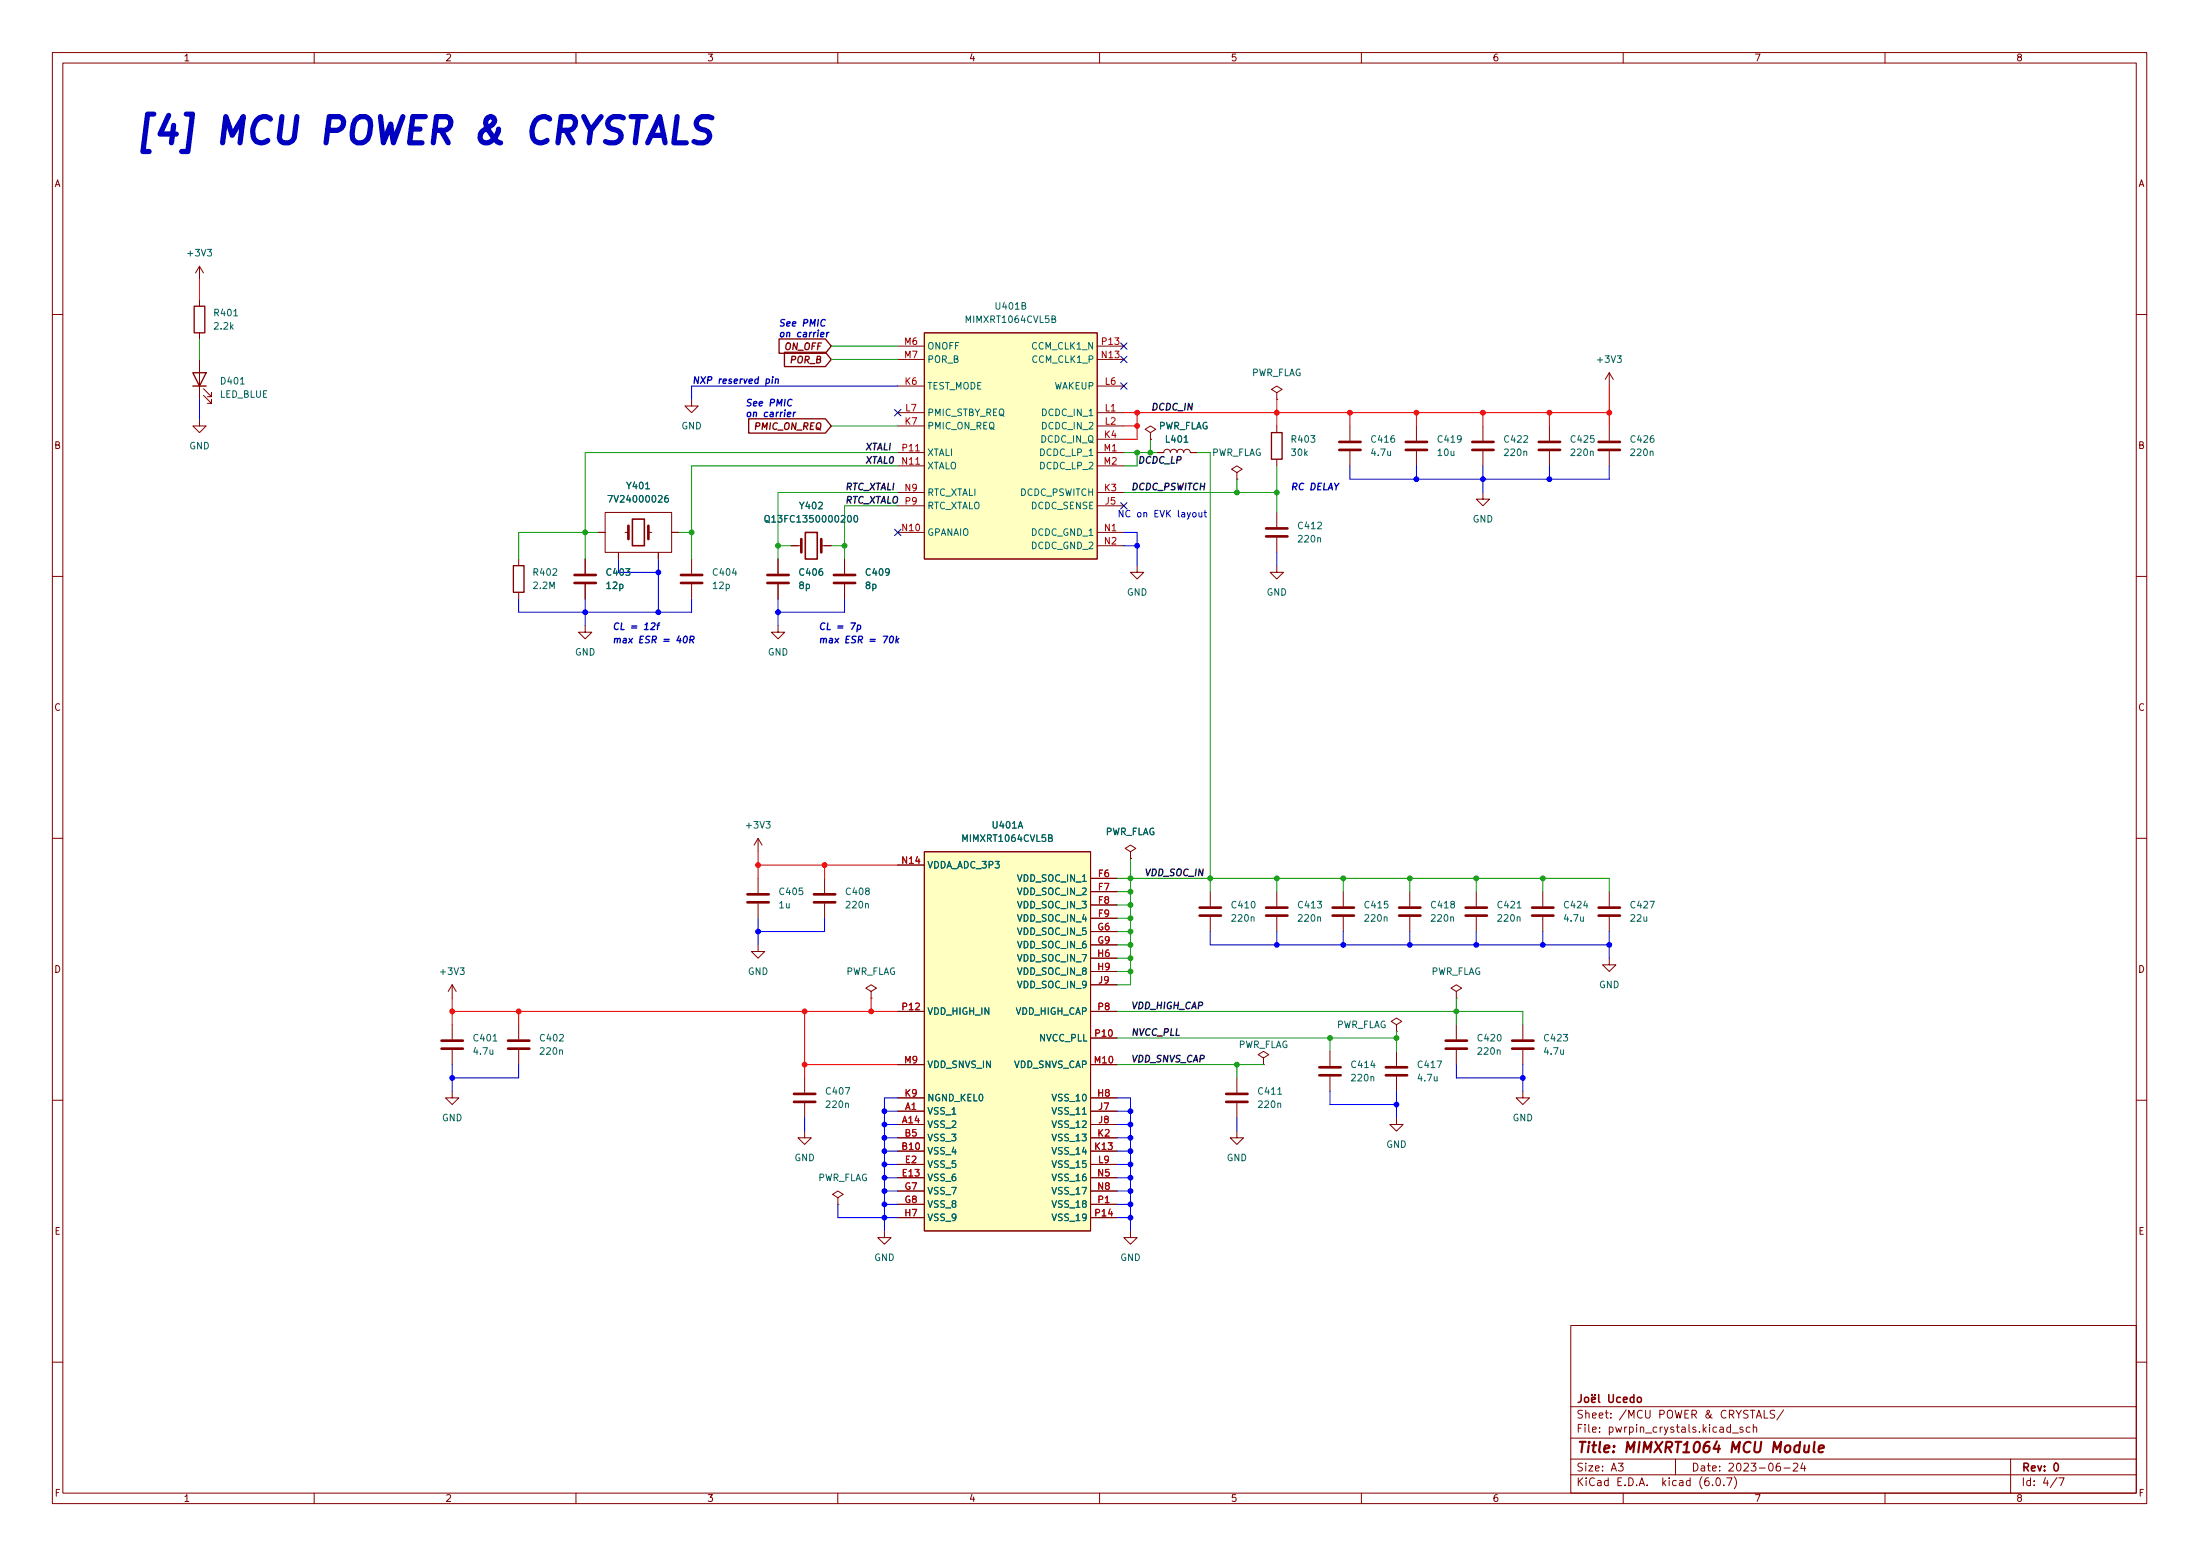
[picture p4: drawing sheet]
<svg xmlns="http://www.w3.org/2000/svg" width="420mm" height="297mm" viewBox="0 0 420 297" stroke-linecap="round" stroke-linejoin="round" font-family="sans-serif">
<g fill="none" stroke="#840000" stroke-width=".19">
<path d="M10 10h400v277h-400zM12 12h396v273h-396zM60 10v2M110 10v2M160 10v2M210 10v2M260 10v2M310 10v2M360 10v2M38.1 50.8l-.8 1.3M38.1 50.8v2.6M38.1 57.2v1.3"/>
<path d="M38.1 50.8l.8 1.3M10 60h2M38.1 63.5v1.3M38.1 68.6v7.6M38.9 75.5l1.5 1.5v-.8v.8h-.8M38.9 74.2l1.5 1.5v-.7v.7h-.8M132.1 76.2v1.3h1.2l-1.2 1.3-1.3-1.3h1.3M171.4 73.7h5.1M171.4 78.8h5.1M171.4 66.1h5.1M171.4 68.6h5.1M176.5 63.5h33v43.2h-33z"/>
<path d="M209.5 73.7h5.1M209.5 78.8h5.1M209.5 66.1h5.1M209.5 68.6h5.1M243.8 75l1.1-.7-1.1-.6-1 .6 1 .7v1.2M243.8 76.2h.1M307.3 71.2v2.5M307.3 71.2l-.7 1.2M307.3 71.2l.8 1.2M408 60h2M38.1 80v1.3h1.3l-1.3 1.3-1.3-1.3h1.3M115.6 97.8h12.7v7.6h-12.7z"/>
<path d="M171.4 86.4h5.1M171.4 96.6h5.1M171.4 94h5.1M171.4 81.3h5.1M171.4 88.9h5.1M209.5 86.4h5.1M209.5 96.6h5.1M209.5 94h5.1M209.5 83.9h5.1M209.5 81.3h5.1M209.5 88.9h5.1M219.7 82.6l1-.6-1-.7-1 .7 1 .6v1.3"/>
<path d="M219.7 83.9h.1M221 86.4h1.2a.64 .64 0 0 1 .7-.6 .64 .64 0 0 1 .6 .6 .64 .64 0 0 1 .7-.6 .64 .64 0 0 1 .6 .6 .64 .64 0 0 1 .6-.6 .64 .64 0 0 1 .7 .6 .64 .64 0 0 1 .6-.6 .64 .64 0 0 1 .6 .6h1.3M236.2 90.2l1-.6-1-.7-1 .7 1 .6v1.3M236.2 91.5h.1M243.8 81.3v1.3M243.8 87.7v1.2M243.8 97.8v2.8M257.8 81.3v2.8M257.8 86.1v2.8M270.5 81.3v2.8M270.5 86.1v2.8M283.2 94v1.3h1.3l-1.3 1.3-1.3-1.3h1.3"/>
<path d="M283.2 81.3v2.8M283.2 86.1v2.8M295.9 81.3v2.8M295.9 86.1v2.8M307.3 81.3v2.8M307.3 86.1v2.8M10 110h2M99.1 106.7v1.3M99.1 113.1v1.2M111.8 119.4v1.3h1.2l-1.2 1.3-1.3-1.3h1.3M111.8 106.7v2.8M111.8 111.5v2.8"/>
<path d="M114.3 101.6h1.3M118.1 105.4v1.3M119.4 101.6h.6M123.8 101.6h.7M125.7 105.4v1.3M128.3 101.6h1.2M132.1 106.7v2.8M132.1 111.5v2.8M148.6 119.4v1.3h1.3l-1.3 1.3-1.3-1.3h1.3M148.6 106.7v2.8M148.6 111.5v2.8M151.1 104.2h1.9"/>
<path d="M156.8 104.2h1.9M161.3 106.7v2.8M161.3 111.5v2.8M171.4 101.6h5.1M209.5 104.2h5.1M209.5 101.6h5.1M217.2 108v1.3h1.2l-1.2 1.2-1.3-1.2h1.3M243.8 108v1.3h1.3l-1.3 1.2-1.2-1.2h1.2M243.8 102.7v2.7M408 110h2M10 160h2M144.8 160.1l-.8 1.2"/>
<path d="M144.8 160.1v2.5M144.8 167.7v2.8M144.8 172.5v2.8M144.8 160.1l.7 1.2M157.5 167.7v2.8M157.5 172.5v2.8M171.4 165.1h5.1M176.5 162.6h31.8v72.4h-31.8zM208.3 167.7h5.1M208.3 170.2h5.1M208.3 172.8h5.1M208.3 175.3h5.1"/>
<path d="M208.3 177.8h5.1M215.9 162.6l1-.6-1-.7-1 .7 1 .6v1.3M215.9 163.9h.1M231.1 170.2v2.8M231.1 175v2.8M243.8 170.2v2.8M243.8 175v2.8M256.5 170.2v2.8M256.5 175v2.8M269.2 170.2v2.8M269.2 175v2.8M281.9 170.2v2.8"/>
<path d="M281.9 175v2.8M294.6 170.2v2.8M294.6 175v2.8M307.3 170.2v2.8M307.3 175v2.8M408 160h2M86.4 188v2.5M86.4 195.6v2.8M86.4 188l-.8 1.3M86.4 188l.7 1.3M99.1 195.6v2.8M144.8 180.4v1.2h1.2l-1.2 1.3-1.3-1.3h1.3"/>
<path d="M166.4 189.3l1-.7-1-.6-1 .6 1 .7v1.2M166.4 190.5h.1M171.4 193.1h5.1M208.3 180.4h5.1M208.3 182.9h5.1M208.3 185.5h5.1M208.3 188h5.1M208.3 198.2h5.1M208.3 193.1h5.1M266.7 195.6l1-.6-1-.7-1 .7 1 .6v1.3M266.7 196.9h.1M278.1 189.3l1-.7-1-.6-1 .6 1 .7v1.2"/>
<path d="M278.1 190.5h.1M278.1 195.6v2.8M290.8 195.6v2.8M307.3 182.9v1.3h1.3l-1.3 1.3-1.2-1.3h1.2M10 210h2M86.4 208.3v1.3h1.2l-1.2 1.3-1.3-1.3h1.3M86.4 200.4v2.8M99.1 200.4v2.8M153.7 215.9v1.3h1.2l-1.2 1.3-1.3-1.3h1.3M153.7 205.8v2.8M153.7 210.6v2.8M171.4 212.1h5.1"/>
<path d="M171.4 214.7h5.1M171.4 219.7h5.1M171.4 217.2h5.1M171.4 209.6h5.1M171.4 203.2h5.1M208.3 212.1h5.1M208.3 214.7h5.1M208.3 219.7h5.1M208.3 217.2h5.1M208.3 209.6h5.1M208.3 203.2h5.1M236.2 215.9v1.3h1.3l-1.3 1.3-1.3-1.3h1.3"/>
<path d="M236.2 205.8v2.8M236.2 210.6v2.8M241.3 202l1-.7-1-.6-1 .6 1 .7v1.2M241.3 203.2h.1M254 200.7v2.8M254 205.5v2.8M266.7 213.4v1.3h1.3l-1.3 1.2-1.3-1.2h1.3M266.7 200.7v2.8M266.7 205.5v2.8M278.1 200.4v2.8M290.8 208.3v1.3h1.3l-1.3 1.3-1.2-1.3h1.2M290.8 200.4v2.8"/>
<path d="M408 210h2M160 228.6l1-.6-1-.6-1 .6 1 .6v1.3M160 229.9h.1M168.9 235v1.3h1.3l-1.3 1.2-1.3-1.2h1.3M171.4 224.8h5.1M171.4 222.3h5.1M171.4 227.4h5.1M171.4 229.9h5.1M171.4 232.4h5.1M208.3 224.8h5.1M208.3 222.3h5.1M208.3 227.4h5.1"/>
<path d="M208.3 229.9h5.1M208.3 232.4h5.1M215.9 235v1.3h1.3l-1.3 1.2-1.3-1.2h1.3M300 253h108v32h-108zM10 260h2M300 278.5h108M300 274.5h108M300 268.5h108M309.1 279.3h.9l-.5 .6 .4 .1v.7l-.2 .1-.6-.1M320 278.5v3M330.5 272.5l-.4-.1-.3 .3 .1 .6h.6M330.5 271.9v1.5"/>
<path d="M330.9 273.6h1.1M332.9 272.5l-.4-.1-.2 .2 .1 .2 .5 .2v.3h-.6M334.2 272.5l-.4-.1-.3 .3 .1 .6h.6M334.9 272.6l.2-.2 .3 .1 .1 .9M334.9 271.9v1.5M335.4 270.7l.5-1.5 .5 1.5M336.9 269.2v1.5h.7M338.9 269.3l-.5-.1-.3 .3 .1 .4 .7 .2v.5l-.3 .1-.5-.1M339.9 279.3a.6 .6 0 0 0-.7 .7v.5l.2 .2 .4 .1 .2-.1 .1-.5-.2-.2-.4-.1-.3 .3M340.6 269.1l-1.2 2M342.5 279.5l.6-.2 .2 .2 .1 .2-1 1.1h1M344.3 279.2l-.4 1.1h1"/>
<path d="M344.6 279.8v1M384 278.5v6.5M408 260h2M60 285v2M110 285v2M160 285v2M210 285v2M260 285v2M300 281.5h108M310 285v2M327.1 283.5v.1M327.9 282.2l.2-.1a.8 .8 0 0 1 .5 .8 .8 .8 0 0 1-.5 .7 1 1 0 0 1-.2-1.4z"/>
<path d="M329.2 283.5v.1M329.8 282.1h1l-.7 1.5M331.2 281.9a1.72 1.72 0 0 1 0 2.3M340.7 280.2h1.2M360 285v2M392.9 282l-1.3 2M393.2 282.1h1l-.6 1.5"/>
</g>
<g fill="none" stroke="#840000" stroke-width=".3">
<path d="M120.8 99.1h2.3v5.1h-2.3zM153.8 101.6h2.3v5.1h-2.3zM302 266.2v1.1a.48 .48 0 0 1-.6 .4M302.8 266.8l.3-.1 .3 .3v.4l-.3 .3-.3-.1-.2-.2zM304 267.2l.7-.1-.1-.3-.4-.1-.2 .2v.7h.6M304 266.2v.2M304.6 266.2v.2M305.3 266.2v1.3l.2 .2M307.3 266.2v1.2l.2 .3h.3l.3-.3v-1.2M309.5 266.8l-.5-.1-.2 .3 .1 .6h.6M310 267.2l.8-.1-.1-.3-.4-.1-.3 .2 .1 .7h.6M312 266.8l-.4-.1-.3 .3 .2 .6h.5"/>
<path d="M312 266.2v1.5M312.8 266.8l.4-.1 .3 .3v.4l-.3 .3-.4-.1-.1-.2zM392.4 279.5l.2-.2a.8 .8 0 0 1 .5 .8 .8 .8 0 0 1-.5 .7l-.2-.1-.1-.5z"/>
</g>
<path d="M344.7 275.9l-.1 1.2a.57 .57 0 0 0 .8 0M345.5 275.9l-.1 1.3M346.6 275.2l-.3 1.8 .3 .2M347.3 276.6l1-.2v-.4l-.6-.1-.3 .3v.9h.7" fill="none" stroke="#840000" stroke-width=".4"/>
<path d="M37.1 58.5h2v5h-2zM36.8 71.2h2.6l-1.3 2.5zM36.8 73.7h2.6M143 80h14.6l1.1 1.3-1.1 1.4h-14.6zM148.8 64.7h8.8l1.1 1.4-1.1 1.3h-8.8zM149.8 67.3h7.8l1.1 1.3-1.1 1.4h-7.8zM242.8 82.6h2.1v5.1h-2.1zM98 108h2.1v5.1h-2.1z" fill="none" stroke="#840000" stroke-width=".25"/>
<g fill="none" stroke="#840000" stroke-width=".51">
<path d="M255.8 85.9h4M255.8 84.4h4M268.5 85.9h4M268.5 84.4h4M281.2 85.9h4M281.2 84.4h4M293.9 85.9h4M293.9 84.4h4M305.3 85.9h4.1M305.3 84.4h4.1M109.7 111.3h4.1M109.7 109.8h4.1"/>
<path d="M120 100.4v2.5M123.8 100.4v2.5M130 111.3h4.1M130 109.8h4.1M146.6 111.3h4M146.6 109.8h4M153 102.9v2.5M156.8 102.9v2.5M159.3 111.3h4M159.3 109.8h4M241.8 102.4h4.1M241.8 100.9h4.1"/>
<path d="M142.7 172.2h4.1M142.7 170.7h4.1M155.4 172.2h4.1M155.4 170.7h4.1M229.1 174.8h4.1M229.1 173.3h4.1M241.8 174.8h4.1M241.8 173.3h4.1M254.5 174.8h4.1M254.5 173.3h4.1M267.2 174.8h4.1M267.2 173.3h4.1"/>
<path d="M279.9 174.8h4.1M279.9 173.3h4.1M292.6 174.8h4.1M292.6 173.3h4.1M305.3 174.8h4.1M305.3 173.3h4.1M84.3 198.7h4.1M97 198.7h4.1M276.1 198.7h4.1M288.8 198.7h4.1M84.3 200.2h4.1M97 200.2h4.1"/>
<path d="M151.6 210.3h4.1M151.6 208.8h4.1M234.2 210.3h4.1M234.2 208.8h4.1M252 205.3h4M252 203.7h4M264.7 205.3h4M264.7 203.7h4M276.1 200.2h4.1M288.8 200.2h4.1"/>
</g>
<path d="M116.1 94.6h.9l-.6 1.3M127.5 94.6l-.3 .1a.86 .86 0 0 0 0 1.2l.4-.2 .1-.4-.3-.2h-.3l-.2 .2M146.1 98.6l.3-.2a.43 .43 0 0 1 .5 .4v.4a.42 .42 0 0 1-.4 .5 .42 .42 0 0 1-.4-.5zM146.3 99.4l.7 .4M163.2 98.5l.2-.1a.68 .68 0 0 1 .4 .6 .68 .68 0 0 1-.4 .7l-.3-.5z" fill="none" stroke="#006464" stroke-width=".19"/>
<g fill="#ffffc2" stroke="#ffffc2" stroke-width=".19">
<path d="M176.5 162.6h31.8v72.4h-31.8z"/>
<path d="M176.5 63.5h33v43.2h-33z"/>
</g>
<g fill="none" stroke="#0000c2" stroke-width=".25">
<path d="M147.5 72.3l-.1 .9M147.6 71.9v.1M148.1 72.5l.2-.2 .3 .1v.8M148.1 72.3l-.1 .9M151.3 76.3a.61 .61 0 0 0-.9 .4 .61 .61 0 0 0 .5 .8l.2-.1M151.6 78.7l-.1 .8M152 78.7l-.4 .2M157.6 61.1a.61 .61 0 0 0-.8 .4 .61 .61 0 0 0 .4 .8l.3-.2M157.9 63.5l-.1 .8M158.3 63.5l-.4 .2M124.4 119l.5-.1 .2 .4-.9 .9h.8M125.5 119.3h.4"/>
<path d="M126 118.9l-.3 .2-.2 1.1M162.5 118.9h.9l-.7 1.3M163.8 119.4l.4-.1 .2 .3-.2 .5h-.5M163.8 119.3l-.2 1.3M130.7 121.6l.3-.1a.75 .75 0 0 1-.3 1.2l-.2-.5zM131.8 122.1h.6l.1-.5-.6-.1-.2 1.2M132.1 122.1l.3 .6M170.1 121.6l.3-.1a.75 .75 0 0 1-.3 1.2l-.2-.5zM171.2 121.5l-.1 1.2M171.3 122.2l.3 .5M171.7 121.9l-.6 .5"/>
</g>
<path d="M129.3 22.3l-.6 5h2.4M136 22.5a2.12 2.12 0 0 0-2.7 .2 1.11 1.11 0 0 0 .5 1.9l.9 .3a1.22 1.22 0 0 1 .9 1.3 1.22 1.22 0 0 1-1.2 1.1h-1.2l-.7-.3" fill="none" stroke="#0000c2" stroke-width="1"/>
<path d="M227.9 97.9l.3-.1 .2 .3v.3l-.2 .3-.3-.1-.1-.2zM229 97.8v.8l.3 .1 .2-.1M229.5 97.8v.9M229.9 97.8h.5M230.1 97.4v1.1l.3 .2" fill="none" stroke="#0000c2" stroke-width=".19"/>
<g fill="none" stroke="#00f" stroke-width=".19">
<path d="M38.1 76.2v3.8M171.4 73.7h-39.3v2.5M257.8 88.9v2.6h49.5v-2.6M270.5 88.9v2.6M283.2 88.9v5.1M295.9 88.9v2.6M99.1 114.3v2.6h33v-2.6M111.8 114.3v5.1M118.1 106.7v2.6h7.6M125.7 106.7v10.2M148.6 114.3v5.1M161.3 114.3v2.6h-12.7"/>
<path d="M214.6 101.6h2.6v6.4M214.6 104.2h2.6M243.8 105.4v2.6M144.8 175.3v5.1M157.5 175.3v2.5h-12.7M231.1 177.8v2.6h76.2M243.8 177.8v2.6M256.5 177.8v2.6M269.2 177.8v2.6M281.9 177.8v2.6M294.6 177.8v2.6M307.3 177.8v5.1"/>
<path d="M86.4 203.2v5.1M99.1 203.2v2.6h-12.7M153.7 213.4v2.5M168.9 219.7h2.5M168.9 212.1h2.5M168.9 214.7h2.5M168.9 217.2h2.5M171.4 209.6h-2.5v25.4M213.4 209.6h2.5v25.4M213.4 219.7h2.5M213.4 212.1h2.5M213.4 214.7h2.5"/>
<path d="M213.4 217.2h2.5M236.2 213.4v2.5M254 208.3v2.6h12.7M266.7 208.3v5.1M278.1 203.2v2.6h12.7M290.8 203.2v5.1M160 229.9v2.5h11.4M168.9 222.3h2.5M168.9 224.8h2.5M168.9 229.9h2.5M168.9 227.4h2.5M213.4 222.3h2.5"/>
<path d="M213.4 224.8h2.5M213.4 229.9h2.5M213.4 227.4h2.5M213.4 232.4h2.5"/>
</g>
<g fill="none" stroke="#f00" stroke-width=".19">
<path d="M38.1 53.4v3.8M214.6 78.8h92.7M217.2 78.8v5.1h-2.6M243.8 76.2v5.1M257.8 78.8v2.5M270.5 78.8v2.5M283.2 78.8v2.5M295.9 78.8v2.5M307.3 73.7v7.6M214.6 81.3h2.6M144.8 165.1h26.6M144.8 162.6v5.1"/>
<path d="M157.5 165.1v2.6M86.4 193.1h85M86.4 190.5v5.1M99.1 193.1v2.5M153.7 193.1v12.7M166.4 190.5v2.6M153.7 203.2h17.7"/>
</g>
<g fill="none" stroke="#009600" stroke-width=".19">
<path d="M38.1 64.8v3.8M158.7 68.6h12.7M158.7 66.1h12.7M158.7 81.3h12.7M171.4 88.9h-39.3v17.8M171.4 94h-22.8v12.7M171.4 86.4h-59.6v20.3M171.4 96.6h-10.1v10.1M214.6 94h29.2M214.6 86.4h6.4M217.2 86.4v2.5h-2.6M219.7 83.9v2.5"/>
<path d="M228.6 86.4h2.5v83.8M236.2 91.5v2.5M243.8 88.9v8.9M114.3 101.6h-15.2v5.1M129.5 101.6h2.6M148.6 104.2h2.5M158.7 104.2h2.6M213.4 167.7h93.9v2.5M213.4 175.3h2.5M213.4 172.8h2.5M213.4 177.8h2.5M213.4 170.2h2.5"/>
<path d="M215.9 163.9v24.1h-2.5M243.8 167.7v2.5M256.5 167.7v2.5M269.2 167.7v2.5M281.9 167.7v2.5M294.6 167.7v2.5M213.4 198.2h53.3M213.4 185.5h2.5M213.4 180.4h2.5M213.4 182.9h2.5M213.4 193.1h77.4v2.5M254 198.2v2.5"/>
<path d="M266.7 196.9v3.8M278.1 190.5v5.1M213.4 203.2h27.9M236.2 203.2v2.6"/>
</g>
<path d="M170.8 78.2l1.3 1.2M172.1 78.2l-1.3 1.2M214 65.5l1.2 1.2M214 73.1l1.2 1.2M214 68l1.2 1.2M215.2 65.5l-1.2 1.2M215.2 73.1l-1.2 1.2M215.2 68l-1.2 1.2M214 95.9l1.2 1.3M215.2 95.9l-1.2 1.3M170.8 101l1.3 1.2M172.1 101l-1.3 1.2" fill="none" stroke="#000084" stroke-width=".19"/>
<g fill="#009600" stroke="#009600" stroke-width=".19">
<circle cx="132.1" cy="101.6" r=".46"/>
<circle cx="161.3" cy="104.2" r=".46"/>
<circle cx="148.6" cy="104.2" r=".46"/>
<circle cx="111.8" cy="101.6" r=".46"/>
<circle cx="266.7" cy="198.2" r=".46"/>
<circle cx="254" cy="198.2" r=".46"/>
<circle cx="236.2" cy="203.2" r=".46"/>
<circle cx="215.9" cy="182.9" r=".46"/>
<circle cx="215.9" cy="180.4" r=".46"/>
<circle cx="215.9" cy="185.5" r=".46"/>
<circle cx="217.2" cy="86.4" r=".46"/>
<circle cx="243.8" cy="94" r=".46"/>
<circle cx="269.2" cy="167.7" r=".46"/>
<circle cx="294.6" cy="167.7" r=".46"/>
<circle cx="281.9" cy="167.7" r=".46"/>
<circle cx="278.1" cy="193.1" r=".46"/>
<circle cx="215.9" cy="175.3" r=".46"/>
<circle cx="215.9" cy="177.8" r=".46"/>
<circle cx="215.9" cy="172.8" r=".46"/>
<circle cx="243.8" cy="167.7" r=".46"/>
<circle cx="231.1" cy="167.7" r=".46"/>
<circle cx="256.5" cy="167.7" r=".46"/>
<circle cx="215.9" cy="167.7" r=".46"/>
<circle cx="215.9" cy="170.2" r=".46"/>
<circle cx="219.7" cy="86.4" r=".46"/>
<circle cx="236.2" cy="94" r=".46"/>
</g>
<g fill="#00f" stroke="#00f" stroke-width=".19">
<circle cx="168.9" cy="222.3" r=".46"/>
<circle cx="168.9" cy="219.7" r=".46"/>
<circle cx="168.9" cy="227.4" r=".46"/>
<circle cx="168.9" cy="232.4" r=".46"/>
<circle cx="168.9" cy="229.9" r=".46"/>
<circle cx="168.9" cy="224.8" r=".46"/>
<circle cx="168.9" cy="217.2" r=".46"/>
<circle cx="168.9" cy="214.7" r=".46"/>
<circle cx="86.4" cy="205.8" r=".46"/>
<circle cx="168.9" cy="212.1" r=".46"/>
<circle cx="144.8" cy="177.8" r=".46"/>
<circle cx="148.6" cy="116.9" r=".46"/>
<circle cx="111.8" cy="116.9" r=".46"/>
<circle cx="125.7" cy="109.3" r=".46"/>
<circle cx="125.7" cy="116.9" r=".46"/>
<circle cx="256.5" cy="180.4" r=".46"/>
<circle cx="290.8" cy="205.8" r=".46"/>
<circle cx="266.7" cy="210.9" r=".46"/>
<circle cx="270.5" cy="91.5" r=".46"/>
<circle cx="283.2" cy="91.5" r=".46"/>
<circle cx="295.9" cy="91.5" r=".46"/>
<circle cx="215.9" cy="219.7" r=".46"/>
<circle cx="215.9" cy="217.2" r=".46"/>
<circle cx="215.9" cy="222.3" r=".46"/>
<circle cx="215.9" cy="227.4" r=".46"/>
<circle cx="215.9" cy="224.8" r=".46"/>
<circle cx="215.9" cy="212.1" r=".46"/>
<circle cx="215.9" cy="214.7" r=".46"/>
<circle cx="215.9" cy="229.9" r=".46"/>
<circle cx="215.9" cy="232.4" r=".46"/>
<circle cx="217.2" cy="104.2" r=".46"/>
<circle cx="281.9" cy="180.4" r=".46"/>
<circle cx="269.2" cy="180.4" r=".46"/>
<circle cx="294.6" cy="180.4" r=".46"/>
<circle cx="307.3" cy="180.4" r=".46"/>
<circle cx="243.8" cy="180.4" r=".46"/>
</g>
<g fill="#f00" stroke="#f00" stroke-width=".19">
<circle cx="157.5" cy="165.1" r=".46"/>
<circle cx="99.1" cy="193.1" r=".46"/>
<circle cx="144.8" cy="165.1" r=".46"/>
<circle cx="86.4" cy="193.1" r=".46"/>
<circle cx="153.7" cy="203.2" r=".46"/>
<circle cx="153.7" cy="193.1" r=".46"/>
<circle cx="166.4" cy="193.1" r=".46"/>
<circle cx="257.8" cy="78.8" r=".46"/>
<circle cx="243.8" cy="78.8" r=".46"/>
<circle cx="270.5" cy="78.8" r=".46"/>
<circle cx="295.9" cy="78.8" r=".46"/>
<circle cx="283.2" cy="78.8" r=".46"/>
<circle cx="307.3" cy="78.8" r=".46"/>
<circle cx="217.2" cy="81.3" r=".46"/>
<circle cx="217.2" cy="78.8" r=".46"/>
</g>
<text font-size="7" fill="#0000c2" x="25.4" y="27.5">[4] MCU POWER &amp; CRYSTALS</text>
<text font-size="2.8" fill="#840000" x="301" y="277.3">Title: MIMXRT1064 MCU Module</text>
<g font-size="2.1" fill="#840000">
<text x="301" y="273.5">File: pwrpin_crystals.kicad_sch</text>
<text x="301" y="270.8">Sheet: /MCU POWER &amp; CRYSTALS/</text>
<text x="301" y="280.9">Size: A3</text>
<text x="323" y="280.9">Date: 2023-06-24</text>
<text x="386" y="280.9">Rev: 0</text>
<text x="301" y="283.7">KiCad E.D.A. kicad (6.0.7)</text>
<text x="386" y="283.7">Id: 4/7</text>
</g>
<g font-size="1.8" fill="#840000">
<text x="35" y="11.7">1</text>
<text x="85" y="11.7">2</text>
<text x="135" y="11.7">3</text>
<text x="185" y="11.7">4</text>
<text x="235" y="11.7">5</text>
<text x="285" y="11.7">6</text>
<text x="335" y="11.7">7</text>
<text x="385" y="11.7">8</text>
<text x="10.3" y="35.7">A</text>
<text x="408.3" y="35.7">A</text>
<text x="150.1" y="66.8">ON_OFF</text>
<text x="151.2" y="69.3">POR_B</text>
<text x="144.4" y="82">PMIC_ON_REQ</text>
<text x="10.3" y="85.7">B</text>
<text x="408.3" y="85.7">B</text>
<text x="10.3" y="135.7">C</text>
<text x="408.3" y="135.7">C</text>
<text x="10.3" y="185.7">D</text>
<text x="408.3" y="185.7">D</text>
<text x="10.4" y="235.7">E</text>
<text x="408.4" y="235.7">E</text>
<text x="10.4" y="285.7">F</text>
<text x="35" y="286.7">1</text>
<text x="85" y="286.7">2</text>
<text x="135" y="286.7">3</text>
<text x="185" y="286.7">4</text>
<text x="235" y="286.7">5</text>
<text x="285" y="286.7">6</text>
<text x="335" y="286.7">7</text>
<text x="385" y="286.7">8</text>
<text x="408.4" y="285.7">F</text>
</g>
<g font-size="1.8" fill="#006464">
<text x="36" y="48.9">+3V3</text>
<text x="190.3" y="59.1">U401B</text>
<text x="41" y="62.9">2.2k</text>
<text x="41.1" y="60.4">R401</text>
<text x="184.7" y="61.6">MIMXRT1064CVL5B</text>
<text x="177" y="66.7">ONOFF</text>
<text x="177" y="69.3">POR_B</text>
<text x="197.2" y="66.7">CCM_CLK1_N</text>
<text x="197.2" y="69.3">CCM_CLK1_P</text>
<text x="238.9" y="71.8">PWR_FLAG</text>
<text x="305.2" y="69.3">+3V3</text>
<text x="41.9" y="75.9">LED_BLUE</text>
<text x="42.3" y="73.4">D401</text>
<text x="177" y="74.3">TEST_MODE</text>
<text x="201.2" y="74.3">WAKEUP</text>
<text x="130.1" y="82">GND</text>
<text x="177" y="82">PMIC_ON_REQ</text>
<text x="177" y="79.4">PMIC_STBY_REQ</text>
<text x="199.2" y="79.4">DCDC_IN_1</text>
<text x="199.2" y="82">DCDC_IN_2</text>
<text x="221.1" y="82">PWR_FLAG</text>
<text x="36.1" y="85.8">GND</text>
<text x="177" y="89.6">XTALO</text>
<text x="177" y="87">XTALI</text>
<text x="198.7" y="87">DCDC_LP_1</text>
<text x="198.7" y="89.6">DCDC_LP_2</text>
<text x="198.8" y="84.5">DCDC_IN_Q</text>
<text x="222.8" y="84.5">L401</text>
<text x="231.3" y="87">PWR_FLAG</text>
<text x="246.7" y="87">30k</text>
<text x="246.8" y="84.5">R403</text>
<text x="262" y="87">4.7u</text>
<text x="262" y="84.5">C416</text>
<text x="274.7" y="87">10u</text>
<text x="274.7" y="84.5">C419</text>
<text x="287.4" y="84.5">C422</text>
<text x="287.5" y="87">220n</text>
<text x="300.1" y="84.5">C425</text>
<text x="300.2" y="87">220n</text>
<text x="311.6" y="84.5">C426</text>
<text x="311.6" y="87">220n</text>
<text x="116.9" y="95.9">7V24000026</text>
<text x="119.9" y="93.4">Y401</text>
<text x="177" y="94.7">RTC_XTALI</text>
<text x="194.8" y="94.7">DCDC_PSWITCH</text>
<text x="147.2" y="99.7">Q13FC1350000200</text>
<text x="152.9" y="97.2">Y402</text>
<text x="177" y="97.2">RTC_XTALO</text>
<text x="197" y="97.2">DCDC_SENSE</text>
<text x="248.1" y="101">C412</text>
<text x="281.2" y="99.7">GND</text>
<text x="177" y="102.3">GPANAIO</text>
<text x="197.1" y="102.3">DCDC_GND_1</text>
<text x="197.1" y="104.8">DCDC_GND_2</text>
<text x="248.1" y="103.5">220n</text>
<text x="102" y="112.4">2.2M</text>
<text x="102" y="109.9">R402</text>
<text x="115.9" y="112.4">12p</text>
<text x="116" y="109.9">C403</text>
<text x="136.2" y="112.4">12p</text>
<text x="136.3" y="109.9">C404</text>
<text x="152.6" y="112.4">8p</text>
<text x="152.8" y="109.9">C406</text>
<text x="165.3" y="112.4">8p</text>
<text x="165.5" y="109.9">C409</text>
<text x="215.2" y="113.7">GND</text>
<text x="241.9" y="113.7">GND</text>
<text x="109.8" y="125.1">GND</text>
<text x="146.6" y="125.1">GND</text>
<text x="142.7" y="158.2">+3V3</text>
<text x="184.1" y="160.7">MIMXRT1064CVL5B</text>
<text x="189.7" y="158.2">U401A</text>
<text x="210.9" y="159.4">PWR_FLAG</text>
<text x="177" y="165.8">VDDA_ADC_3P3</text>
<text x="148.8" y="173.4">1u</text>
<text x="149" y="170.9">C405</text>
<text x="161.7" y="170.9">C408</text>
<text x="161.7" y="173.4">220n</text>
<text x="194.5" y="168.3">VDD_SOC_IN_1</text>
<text x="194.5" y="170.9">VDD_SOC_IN_2</text>
<text x="194.5" y="173.4">VDD_SOC_IN_3</text>
<text x="235.4" y="173.4">C410</text>
<text x="248.1" y="173.4">C413</text>
<text x="260.8" y="173.4">C415</text>
<text x="273.5" y="173.4">C418</text>
<text x="286.2" y="173.4">C421</text>
<text x="298.9" y="173.4">C424</text>
<text x="311.6" y="173.4">C427</text>
<text x="194.5" y="175.9">VDD_SOC_IN_4</text>
<text x="194.5" y="178.5">VDD_SOC_IN_5</text>
<text x="235.4" y="175.9">220n</text>
<text x="248.1" y="175.9">220n</text>
<text x="260.8" y="175.9">220n</text>
<text x="273.5" y="175.9">220n</text>
<text x="286.2" y="175.9">220n</text>
<text x="298.8" y="175.9">4.7u</text>
<text x="311.5" y="175.9">22u</text>
<text x="194.5" y="181">VDD_SOC_IN_6</text>
<text x="194.5" y="183.6">VDD_SOC_IN_7</text>
<text x="84.3" y="186.1">+3V3</text>
<text x="142.8" y="186.1">GND</text>
<text x="161.4" y="186.1">PWR_FLAG</text>
<text x="194.5" y="186.1">VDD_SOC_IN_8</text>
<text x="194.5" y="188.6">VDD_SOC_IN_9</text>
<text x="273.2" y="186.1">PWR_FLAG</text>
<text x="305.4" y="188.6">GND</text>
<text x="177" y="193.7">VDD_HIGH_IN</text>
<text x="193.9" y="193.7">VDD_HIGH_CAP</text>
<text x="255.1" y="196.3">PWR_FLAG</text>
<text x="90.6" y="201.3">4.7u</text>
<text x="90.6" y="198.8">C401</text>
<text x="103.3" y="198.8">C402</text>
<text x="103.3" y="201.3">220n</text>
<text x="177" y="203.9">VDD_SNVS_IN</text>
<text x="193.5" y="203.9">VDD_SNVS_CAP</text>
<text x="198.4" y="198.8">NVCC_PLL</text>
<text x="236.3" y="200.1">PWR_FLAG</text>
<text x="258.2" y="203.9">C414</text>
<text x="270.9" y="203.9">C417</text>
<text x="282.4" y="198.8">C420</text>
<text x="282.4" y="201.3">220n</text>
<text x="295" y="201.3">4.7u</text>
<text x="295.1" y="198.8">C423</text>
<text x="157.9" y="209">C407</text>
<text x="240.4" y="209">C411</text>
<text x="258.3" y="206.4">220n</text>
<text x="270.9" y="206.4">4.7u</text>
<text x="84.4" y="214">GND</text>
<text x="157.9" y="211.5">220n</text>
<text x="177" y="212.8">VSS_1</text>
<text x="177" y="215.3">VSS_2</text>
<text x="177" y="210.2">NGND_KEL0</text>
<text x="201.3" y="210.2">VSS_10</text>
<text x="201.3" y="212.8">VSS_11</text>
<text x="201.3" y="215.3">VSS_12</text>
<text x="240.5" y="211.5">220n</text>
<text x="288.9" y="214">GND</text>
<text x="151.7" y="221.7">GND</text>
<text x="177" y="220.4">VSS_4</text>
<text x="177" y="217.8">VSS_3</text>
<text x="201.3" y="220.4">VSS_14</text>
<text x="201.3" y="217.8">VSS_13</text>
<text x="234.3" y="221.7">GND</text>
<text x="264.7" y="219.1">GND</text>
<text x="156" y="225.5">PWR_FLAG</text>
<text x="177" y="225.5">VSS_6</text>
<text x="177" y="222.9">VSS_5</text>
<text x="201.3" y="222.9">VSS_15</text>
<text x="201.3" y="225.5">VSS_16</text>
<text x="177" y="228">VSS_7</text>
<text x="177" y="230.5">VSS_8</text>
<text x="177" y="233.1">VSS_9</text>
<text x="201.3" y="228">VSS_17</text>
<text x="201.3" y="230.5">VSS_18</text>
<text x="201.3" y="233.1">VSS_19</text>
<text x="166.9" y="240.7">GND</text>
<text x="213.9" y="240.7">GND</text>
</g>
<g font-size="1.8" fill="#0000c2">
<text x="148.6" y="62.3">See PMIC</text>
<text x="148.6" y="64.4">on carrier</text>
<text x="132.1" y="73.3">NXP reserved pin</text>
<text x="142.2" y="77.6">See PMIC</text>
<text x="142.2" y="79.6">on carrier</text>
<text x="246.4" y="93.6">RC DELAY</text>
<text x="213.4" y="98.7">NC on EVK layout</text>
<text x="116.8" y="120.2">CL = 12f</text>
<text x="116.8" y="122.8">max ESR = 40R</text>
<text x="156.2" y="122.8">max ESR = 70k</text>
<text x="156.2" y="120.2">CL = 7p</text>
</g>
<g font-size="1.8" fill="#a90000">
<text x="172.8" y="65.8">M6</text>
<text x="210.5" y="65.8">P13</text>
<text x="172.8" y="68.4">M7</text>
<text x="210.5" y="68.4">N13</text>
<text x="172.9" y="73.4">K6</text>
<text x="211.1" y="73.4">L6</text>
<text x="172.9" y="81.1">K7</text>
<text x="173" y="78.5">L7</text>
<text x="211" y="83.6">K4</text>
<text x="211.1" y="78.5">L1</text>
<text x="211.1" y="81.1">L2</text>
<text x="172.4" y="88.7">N11</text>
<text x="172.4" y="86.1">P11</text>
<text x="210.9" y="86.1">M1</text>
<text x="210.9" y="88.7">M2</text>
<text x="172.9" y="93.8">N9</text>
<text x="211" y="93.8">K3</text>
<text x="172.4" y="101.4">N10</text>
<text x="211" y="101.4">N1</text>
<text x="211.1" y="96.3">J5</text>
<text x="211" y="103.9">N2</text>
<text x="172.4" y="164.9">N14</text>
<text x="209.8" y="167.4">F6</text>
<text x="209.8" y="170">F7</text>
<text x="209.8" y="172.5">F8</text>
<text x="209.6" y="177.6">G6</text>
<text x="209.8" y="175">F9</text>
<text x="209.6" y="180.1">G9</text>
<text x="209.7" y="182.7">H6</text>
<text x="209.7" y="185.2">H9</text>
<text x="209.8" y="187.7">J9</text>
<text x="172.4" y="192.8">P12</text>
<text x="209.2" y="197.9">P10</text>
<text x="209.7" y="192.8">P8</text>
<text x="172.8" y="203">M9</text>
<text x="209.1" y="203">M10</text>
<text x="172.9" y="209.3">K9</text>
<text x="209.7" y="209.3">H8</text>
<text x="172.4" y="214.4">A14</text>
<text x="172.9" y="211.9">A1</text>
<text x="209.8" y="211.9">J7</text>
<text x="209.8" y="214.4">J8</text>
<text x="172.4" y="219.5">B10</text>
<text x="172.9" y="217">B5</text>
<text x="209.2" y="219.5">K13</text>
<text x="209.7" y="217">K2</text>
<text x="172.4" y="224.6">E13</text>
<text x="172.8" y="227.1">G7</text>
<text x="172.9" y="222">E2</text>
<text x="209.7" y="224.6">N5</text>
<text x="209.7" y="227.1">N8</text>
<text x="209.8" y="222">L9</text>
<text x="172.8" y="229.7">G8</text>
<text x="172.9" y="232.2">H7</text>
<text x="209.2" y="232.2">P14</text>
<text x="209.7" y="229.7">P1</text>
</g>
<g font-size="1.8" fill="#0f0f0f">
<text x="219.7" y="78.3">DCDC_IN</text>
<text x="165.1" y="88.5">XTAL0</text>
<text x="165.1" y="86">XTALI</text>
<text x="217.2" y="88.5">DCDC_LP</text>
<text x="161.3" y="93.6">RTC_XTALI</text>
<text x="215.9" y="93.6">DCDC_PSWITCH</text>
<text x="161.3" y="96.1">RTC_XTALO P9</text>
<text x="218.4" y="167.2">VDD_SOC_IN</text>
<text x="215.9" y="192.6">VDD_HIGH_CAP</text>
<text x="215.9" y="197.7">NVCC_PLL</text>
<text x="215.9" y="202.8">VDD_SNVS_CAP</text>
</g>
</svg>
